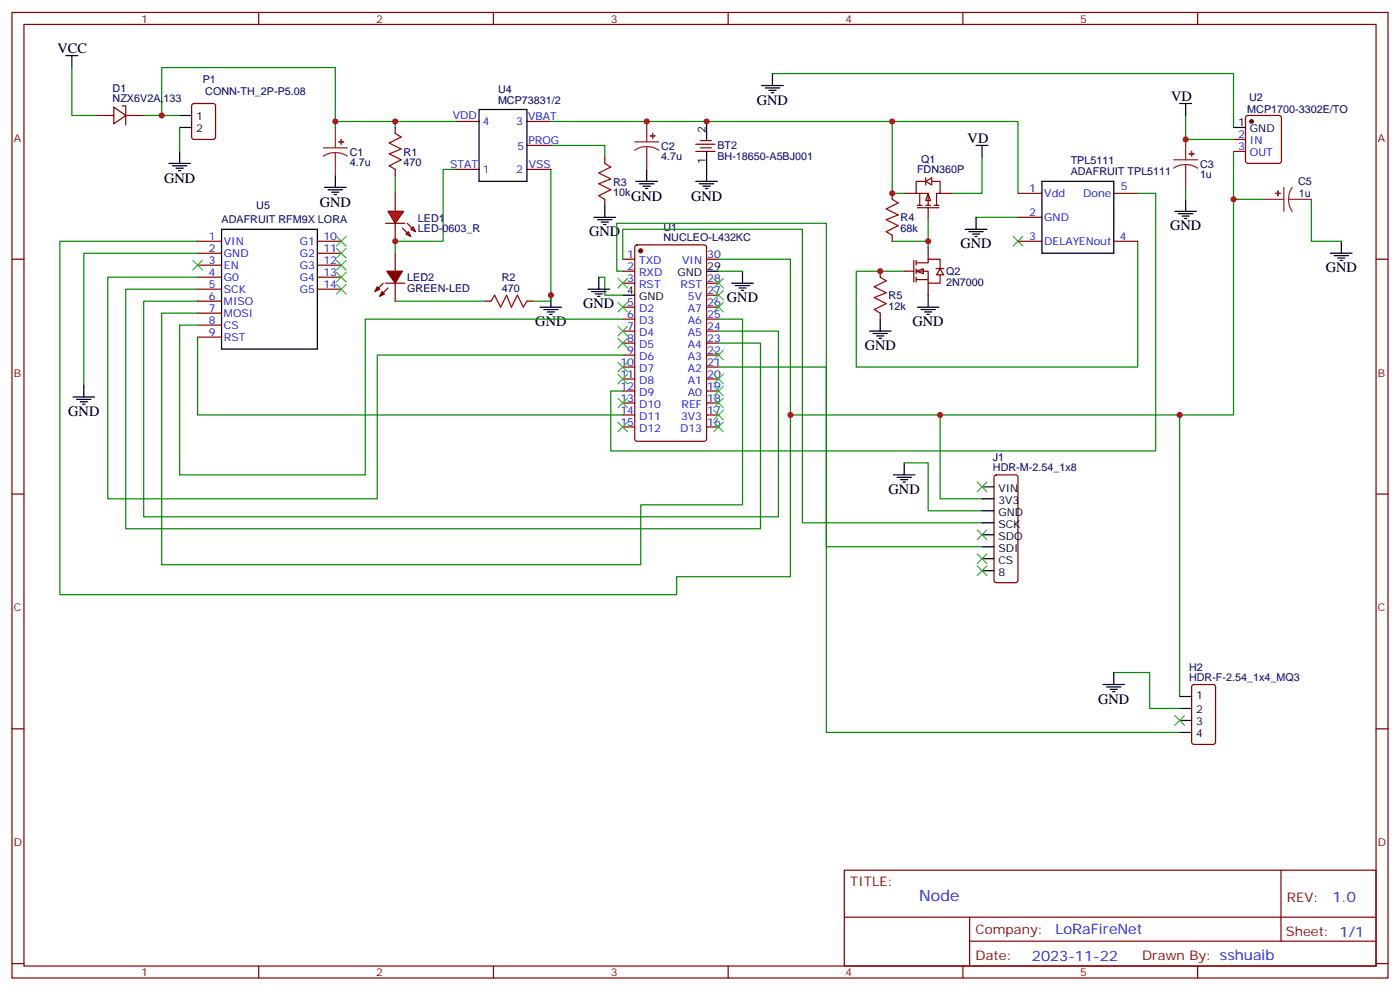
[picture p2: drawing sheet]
<svg xmlns="http://www.w3.org/2000/svg" width="412mm" height="292mm" viewBox="0 0 412 292" stroke-linecap="round" stroke-linejoin="round" font-family="sans-serif">
<g fill="none" stroke="#870000" stroke-width=".35">
<path d="M3.5 3.7h405.4v284.3h-405.4zM7.1 7.2h398.2v277.3h-398.2zM76.2 3.7v3.5M145.3 3.7v3.5M214.5 3.7v3.5M283.6 3.7v3.5M352.8 3.7v3.5M367.1 34.2l.5-.2h9.2l.5 .2 .2 .5v12.7l-.3 .5-.4 .2h-9.2l-.5-.2-.2-.5v-12.7zM178.2 46.4v1.7M178.2 58.7v1.8M363.4 41.1h3.5M363.4 44.6h3.5"/>
<path d="M3.5 76.3h3.6M116.4 74.6v5.3M183.4 76.3h3.6M183.4 79.9h3.6M187.2 72.3l.5-.2h19.7l.7 .4v56.8l-.4 .6-20 .1-.7-.5v-56.7zM208.1 76.3h3.6M405.3 76.3h3.6M116.4 83.4v5.3M142.9 88.7h1.7M155.2 88.7h1.8M183.4 83.4h3.6M183.4 90.5h3.6"/>
<path d="M183.4 94h3.6M183.4 97.5h3.6M208.1 83.4h3.6M208.1 90.5h3.6M208.1 94h3.6M208.1 97.5h3.6M208.1 86.9h3.6M183.4 101h3.6M183.4 104.6h3.6M183.4 108.1h3.6M183.4 111.6h3.6M183.4 115.1h3.6"/>
<path d="M183.4 118.7h3.6M208.1 101h3.6M208.1 104.6h3.6M208.1 108.1h3.6M208.1 111.6h3.6M208.1 115.1h3.6M208.1 118.7h3.6M183.4 122.2h3.6M183.4 125.7h3.6M208.1 122.2h3.6M208.1 125.7h3.6M3.5 145.5h3.6"/>
<path d="M405.3 145.5h3.6M3.5 214.6h3.6M405.3 214.6h3.6M248.7 256.3h156.6v28.2h-156.6zM377.3 256.3v20.9M248.7 270.1h156.5M285.6 277.2h119.6M285.6 270.1v14.1M3.5 283.8h3.6M76.2 284.5v3.5M145.3 284.5v3.5M214.5 284.5v3.5"/>
<path d="M283.6 284.5v3.5M352.8 284.5v3.5M405.3 283.8h3.6"/>
</g>
<g fill="#870000" stroke="#870000" stroke-width=".35">
<path d="M112.5 85.9l.7 .7-1.4 .7z"/>
<path d="M111.1 84.5l.7 .7-1.4 .7z"/>
<path d="M114.3 84.8l-1.4 1.4z"/>
<path d="M111.5 84.8l1.4-1.4z"/>
<circle cx="188.7" cy="73.9" r=".53"/>
<circle cx="368.7" cy="35.8" r=".53"/>
</g>
<g fill="none" stroke="#000" stroke-width=".35">
<path d="M224.4 25.2h6.3M225.4 25.9h4.3M226.5 26.6h2.1M227.2 27.3h.7M227.5 21.7v3.5M363.4 37.5h3.5M187.3 53.4h6.4M188.4 54.1h4.2M189.4 54.8h2.2M190.1 55.5h.8M190.5 49.9v3.5M205 53.4h6.3"/>
<path d="M206 54.1h4.3M207.1 54.8h2.1M207.8 55.5h.7M208.1 49.9v3.5M349.2 58.7v3.5M175 64h6.3M176 64.7h4.3M177.1 65.4h2.1M177.8 66.1h.7M178.2 60.5v3.5M208.1 79.9h3.6M346.1 62.2h6.3"/>
<path d="M347.1 62.9h4.3M348.2 63.6h2.1M348.9 64.3h.7M391.9 74.6h6.4M393 75.3h4.2M394.1 76h2.1M394.8 76.7h.7M395.1 71v3.6M159.1 90.5h6.4M160.2 91.2h4.2M161.2 91.9h2.1M161.9 92.6h.7"/>
<path d="M162.3 86.9v3.6M183.4 86.9h3.6"/>
</g>
<path d="M227.5 21.7h135.9v15.8M162.3 42.8h15.9v3.6M162.3 49.9v38.8h-5.3M116.4 88.7h26.5" fill="none" stroke="#008700" stroke-width=".35"/>
<path d="M190.5 35.8v6M187 41.8h7M190.5 43.2l-1.9 .2-1.6 .8M190.5 43.2l1.9 .2 1.6 .8M190.5 43.2v6.7M372.2 58.7h6M378.2 55.2v7M379.6 58.7l.2 1.9 .8 1.6M379.6 58.7h6.7M380.6 55.2l-.8 1.7-.2 1.8" fill="none" stroke="#8c2424" stroke-width=".35"/>
<g fill="#8c2424" stroke="#8c2424" stroke-width=".35">
<path d="M376.4 56.2v1.4z"/>
<path d="M375.7 56.9l1.4 .1z"/>
<path d="M191.6 40h1.4z"/>
<path d="M192.2 39.3l.1 1.4z"/>
</g>
<path d="M178.2 48.1l1.7 1.1-3.5 1.7 3.5 1.8-3.5 1.4 3.5 1.8-3.5 1.7 1.8 1.1M144.6 88.7l1.1-1.8 1.8 3.6 1.7-3.6 1.4 3.6 1.8-3.6 1.8 3.6 1-1.8" fill="none" stroke="#a10000" stroke-width=".35"/>
<path d="M113.6 83.4h5.6z" fill="#f00" stroke="#870000" stroke-width=".35"/>
<path d="M113.9 79.9h4.6l-2.1 3.5z" fill="#870000" stroke="#870000" stroke-width=".35"/>
<path d="M116.4 51.6v5.3M134.1 49.9h-3.6v21.1h-14.1v3.6" fill="none" stroke="#008700" stroke-width=".35"/>
<g fill="#f00" stroke="#870000" stroke-width=".35">
<path d="M114.3 62.2h4.6l-2.5 3.6z"/>
<path d="M113.6 65.8h5.6z"/>
</g>
<g fill="#870000" stroke="#870000" stroke-width=".35">
<path d="M119.9 65.8l1.5 1.4z"/>
<path d="M118.5 67.2l1.4 1.4z"/>
</g>
<g fill="#f00" stroke="#870000" stroke-width=".35">
<path d="M121.7 66.8l.7 1.4-1.4-.7z"/>
<path d="M119.6 68.9l.7-.7 .7 1.4z"/>
</g>
<g fill="none" stroke="#870000" stroke-width=".35">
<path d="M56.7 30.7l.4-.2h5.7l.6 .4 .1 9.5-.5 .6-5.9 .1-.6-.5-.1-9.4zM116.4 37.5v1.8M134.1 35.8h7M155.2 35.8h7.1M116.4 49.9v1.7M116.4 56.9v5.3M134.1 49.9h7M155.2 49.9h7.1M155.2 42.8h7.1M205 44.6h5.6M205 42.5h5.6M206.4 43.5h3.1"/>
<path d="M206.4 41.4h3.1M262.8 56.9v1.8M299.9 56.9h7M328.1 56.9h7M58.2 71h7.1M58.2 74.6h7.1M58.2 78.1h7.1M93.5 71h7M93.5 74.6h7M93.5 78.1h7M116.4 65.8v5.2M259.3 79.9v1.7"/>
<path d="M262.8 69.3v1.7M299.9 71h7M299.9 64h7M328.1 71h7M58.2 81.6h7.1M58.2 85.2h7.1M58.2 88.7h7.1M58.2 92.2h7.1M58.2 95.7h7.1M58.2 99.3h7.1M93.5 81.6h7M93.5 85.2h7"/>
<path d="M259.3 92.2v1.8M351.2 201.8l.5-.2h5.7l.6 .4 .1 16.5-.5 .7h-5.9l-.6-.4-.1-16.5z"/>
</g>
<path d="M116.4 39.3l1.8 1.1-3.5 1.7 3.5 1.8-3.5 1.4 3.5 1.8-3.5 1.7 1.7 1.1M262.8 58.7l1.8 1.1-3.5 1.7 3.5 1.8-3.5 1.4 3.5 1.8-3.5 1.7 1.7 1.1M259.3 81.6l1.8 1.1-3.6 1.8 3.6 1.7-3.6 1.4 3.6 1.8-3.6 1.8 1.8 1" fill="none" stroke="#a10000" stroke-width=".35"/>
<g fill="none" stroke="#000" stroke-width=".35">
<path d="M19.4 16.4h3.5M21.2 16.4v3.5M52.9 34h3.5M52.9 37.5h3.5M141.1 32.2h14.1v21.2h-14.1zM208.1 35.8v5.3M49.7 48.1h6.4M50.8 48.8h4.2M51.9 49.5h2.1M52.6 50.2h.7M52.9 44.6v3.5M95.6 55.2h6.4"/>
<path d="M96.7 55.9h4.2M97.7 56.6h2.1M98.4 57.3h.7M98.8 51.6v3.6M208.1 44.6v5.3M287.5 42.8h3.5M289.3 42.8v3.6M306.9 53.4h21.2v21.2h-21.2zM65.3 67.5h28.2v35.3h-28.2zM218.7 79.9v3.5M284.3 67.5h6.4M285.4 68.2h4.2"/>
<path d="M286.5 68.9h2.1M287.2 69.6h.7M287.5 64v3.5M215.5 83.4h6.4M216.6 84.1h4.2M217.7 84.8h2.1M218.4 85.5h.7M256.1 97.5h6.4M257.2 98.2h4.2M258.2 98.9h2.1M258.9 99.6h.7M259.3 94v3.5"/>
<path d="M21.5 116.9h6.4M22.6 117.6h4.2M23.6 118.3h2.2M24.3 119h.7M24.7 113.4v3.5M263.2 139.8h6.3M266.3 136.3v3.5M264.2 140.5h4.3M265.3 141.3h2.1M266 142h.7M347.5 205.1h3.5M347.5 208.6h3.5"/>
<path d="M347.5 212.2h3.5M347.5 215.7h3.5"/>
</g>
<path d="M98.8 37.5v6M95.2 43.5h7.1M98.8 44.9l-1.9 .3-1.7 .8M98.8 44.9l1.8 .3 1.7 .8M98.8 44.9v6.7" fill="none" stroke="#8c2424" stroke-width=".35"/>
<g fill="#8c2424" stroke="#8c2424" stroke-width=".35">
<path d="M99.8 41.8h1.4z"/>
<path d="M100.5 41.1v1.4z"/>
</g>
<g fill="none" stroke="#008700" stroke-width=".35">
<path d="M47.6 34v-14.1h51.2v17.6M52.9 37.5v7.1M116.4 35.8v1.7M289.3 46.4v10.5h-8.8M349.2 55.2v3.5M363.4 44.6v77.6h-130.6v47.6h-33.5v5.3h-181.7v-104.1h40.6M363.4 58.7h8.8M386.3 58.7v12.3h8.8M58.2 74.6h-33.5v38.8M262.8 71h10.6M273.4 64v8.8M287.5 64h12.4"/>
<path d="M335.1 71v37.1h-82.9v-28.2h14.1M58.2 85.2h-21.2v70.5h187v-54.7h-12.3M58.2 88.7h-15.9v63.5h187v-54.7h-17.6M58.2 92.2h-10.6v74.1h141.1v-17.6h30v-54.7h-7M58.2 81.6h-26.5v65.3h79.4v-42.3h72.3M183.4 94h-75.8v45.8h-54.7v-44.1h5.3"/>
</g>
<g fill="none" stroke="#3c3" stroke-width=".35">
<path d="M56.8 76.7l2.8 2.8M59.6 76.7l-2.8 2.8M99.1 73.2l2.9 2.8M99.1 76.7l2.9 2.8M102 73.2l-2.9 2.8M102 76.7l-2.9 2.8M298.4 69.6l2.9 2.9M301.3 69.6l-2.9 2.9M99.1 80.2l2.9 2.8M102 80.2l-2.9 2.8M182 82l2.9 2.8M184.9 82l-2.9 2.8"/>
<path d="M210.3 82l2.8 2.8M210.3 85.5l2.8 2.8M210.3 89l2.8 2.9M213.1 82l-2.8 2.8M213.1 85.5l-2.8 2.8M213.1 89l-2.8 2.9M182 117.3l2.9 2.8M182 110.2l2.9 2.8M182 106.7l2.9 2.8M184.9 110.2l-2.9 2.8M184.9 117.3l-2.9 2.8M184.9 106.7l-2.9 2.8"/>
<path d="M210.3 103.2l2.8 2.8M210.3 113.7l2.8 2.9M210.3 117.3l2.8 2.8M213.1 103.2l-2.8 2.8M213.1 113.7l-2.8 2.9M213.1 117.3l-2.8 2.8M182 124.3l2.9 2.8M184.9 124.3l-2.9 2.8M210.3 124.3l2.8 2.8M213.1 124.3l-2.8 2.8M346.1 210.7l2.8 2.9M348.9 210.7l-2.8 2.9"/>
</g>
<path d="M273.4 56.9l.7 2.2h-1.4z" fill="#fff" stroke="#870000" stroke-width=".35"/>
<g fill="none" stroke="#870000" stroke-width=".35">
<path d="M266.3 56.9h3.6M269.9 56.9h3.5v3.6M270.9 56.9v3.6M272.7 53.4l1.8-1v2.1zM272.7 53.4h-2.8v3.5M272.7 52.4v2.1M274.5 53.4h2.4v3.5h-1v3.6M276.9 56.9h3.6M270.2 61.2h6.4M270.2 60.5h1.4M272.7 60.5h1.4M273.4 61.2v2.8"/>
<path d="M275.2 60.5h1.4"/>
</g>
<path d="M269.9 79.9l2.1-.7v1.4z" fill="#fff" stroke="#870000" stroke-width=".35"/>
<g fill="none" stroke="#870000" stroke-width=".35">
<path d="M28.2 34h5.3M33.5 31.5l3.5 2.5-3.5 2.5zM36 31.2h1v5.6M37 34h5.3M266.3 79.9h2.9M269.2 76.7v6.3M269.9 77.4h3.5v-1.1h3.5v2.9M269.9 79.9h3.5v3.5h3.5v-2.5M269.9 76.7v1.4M269.9 79.2v1.4M273.4 72.8v3.5M275.8 79.1h2.2"/>
<path d="M276.9 79.2l1.1 1.7h-2.1zM269.9 82.3h3.5M269.9 81.6v1.4M273.4 83.4v3.5M293 140l.5-.2h5.7l.5 .2 .2 .5v30.4l-.3 .5-.4 .2h-5.7l-.5-.2-.2-.5v-30.4z"/>
</g>
<g fill="none" stroke="#000" stroke-width=".35">
<path d="M347.5 30.5h3.5M349.2 30.5v3.5M173.2 85.2h6.4M174.3 85.9h4.2M175.3 86.6h2.1M176 87.3h.7M176.4 81.6v3.6M270.2 90.5h6.4M271.3 91.2h4.2M272.3 91.9h2.2M273 92.6h.8M273.4 86.9v3.6"/>
<path d="M289.3 143.4h3.5M289.3 146.9h3.5M289.3 150.4h3.5M289.3 154h3.5M289.3 157.5h3.5M289.3 161h3.5M289.3 164.5h3.5M289.3 168.1h3.5M328.1 198v3.6M324.9 201.6h6.4M326 202.3h4.2M327 203h2.1"/>
<path d="M327.7 203.7h.7"/>
</g>
<g fill="none" stroke="#008700" stroke-width=".35">
<path d="M21.2 19.9v14.1h7M42.3 34h10.6M98.8 35.8h35.3M162.3 35.8h137.6v21.1M262.8 35.8v21.1h3.5M349.2 34v7.1h14.2M335.1 56.9h5.3v75.9h-160.5v-17.7h3.5M183.4 76.3v-8.8h53v86.5h52.9M183.4 79.9h-1.7v-14.1h61.7v95.2h45.9M211.7 76.3h21.1v45.9M211.7 79.9h7M58.2 99.3v22.9h125.2"/>
<path d="M176.4 81.6h1.8v5.3h5.2M211.7 108.1h31.7v107.6h104.1M266.3 136.3h7.1v14.1h15.9M276.9 122.2v24.7h12.4M347.5 122.2v82.9M328.1 198h10.6v10.6h8.8"/>
</g>
<g fill="none" stroke="#3c3" stroke-width=".35">
<path d="M99.1 69.6l2.9 2.9M102 69.6l-2.9 2.9M99.1 83.7l2.9 2.9M102 83.7l-2.9 2.9M182 96.1l2.9 2.8M182 99.6l2.9 2.8M182 89l2.9 2.9M184.9 96.1l-2.9 2.8M184.9 99.6l-2.9 2.8M184.9 89l-2.9 2.9M210.3 110.2l2.8 2.8M213.1 110.2l-2.8 2.8"/>
<path d="M210.3 120.8l2.8 2.8M213.1 120.8l-2.8 2.8M287.9 142l2.8 2.8M287.9 156.1l2.8 2.8M290.7 142l-2.8 2.8M290.7 156.1l-2.8 2.8M287.9 166.7l2.8 2.8M287.9 163.1l2.8 2.8M290.7 166.7l-2.8 2.8M290.7 163.1l-2.8 2.8"/>
</g>
<path d="M345.7 47.1h7.1M349.2 48.5l-1.8 .2-1.7 .8M349.2 48.5l1.9 .2 1.7 .8M349.2 41.1v6M349.2 48.5v6.7" fill="none" stroke="#8c2424" stroke-width=".35"/>
<g fill="#8c2424" stroke="#8c2424" stroke-width=".35">
<path d="M350.3 45.3h1.4z"/>
<path d="M351 44.6v1.4z"/>
</g>
<g fill="#c00">
<circle cx="162.3" cy="86.9" r=".88"/>
<circle cx="116.4" cy="71" r=".88"/>
<circle cx="259.3" cy="79.9" r=".88"/>
<circle cx="273.4" cy="71" r=".88"/>
<circle cx="262.8" cy="56.9" r=".88"/>
<circle cx="262.8" cy="35.8" r=".88"/>
<circle cx="190.5" cy="35.8" r=".88"/>
<circle cx="47.6" cy="34" r=".88"/>
<circle cx="98.8" cy="35.8" r=".88"/>
<circle cx="116.4" cy="35.8" r=".88"/>
<circle cx="349.3" cy="41.1" r=".88"/>
<circle cx="363.4" cy="58.7" r=".88"/>
<circle cx="276.9" cy="122.2" r=".88"/>
<circle cx="232.8" cy="122.2" r=".88"/>
<circle cx="208.1" cy="35.8" r=".88"/>
<circle cx="347.5" cy="122.2" r=".88"/>
</g>
<text font-size="4.6" fill="#00f" x="270.8" y="265.3">Node</text>
<g font-size="4.2">
<text x="16.9" y="15.7">VCC</text>
<text x="345" y="29.8">VD</text>
<text x="223" y="30.8">GND</text>
<text x="285" y="42.1">VD</text>
<text x="48.3" y="53.8">GND</text>
<text x="185.9" y="59.1">GND</text>
<text x="203.6" y="59.1">GND</text>
<text x="94.2" y="60.8">GND</text>
<text x="173.6" y="69.6">GND</text>
<text x="344.7" y="67.9">GND</text>
<text x="282.9" y="73.2">GND</text>
<text x="390.5" y="80.2">GND</text>
<text x="214.1" y="89">GND</text>
<text x="171.8" y="90.8">GND</text>
<text x="157.7" y="96.1">GND</text>
<text x="268.8" y="96.1">GND</text>
<text x="254.7" y="103.2">GND</text>
<text x="20.1" y="122.6">GND</text>
<text x="261.8" y="145.5">GND</text>
<text x="323.5" y="207.2">GND</text>
</g>
<g font-size="4.2" fill="#00f">
<text x="392.5" y="265.5">1.0</text>
<text x="310.9" y="275.1">LoRaFireNet</text>
<text x="304" y="282.9">2023-11-22</text>
</g>
<g font-size="3.9" fill="#800">
<text x="250.5" y="260.8">TITLE:</text>
<text x="379.1" y="265.5">REV:</text>
<text x="287.4" y="275">Company:</text>
<text x="378.7" y="275.7">Sheet: 1/1</text>
<text x="287.4" y="282.7">Date:</text>
<text x="336.4" y="282.8">Drawn By: sshuaib</text>
</g>
<g font-size="3.2" fill="#800">
<text x="41.6" y="6.7">1</text>
<text x="110.8" y="6.7">2</text>
<text x="179.9" y="6.7">3</text>
<text x="249.1" y="6.7">4</text>
<text x="318.2" y="6.7">5</text>
<text x="4.1" y="41.8">A</text>
<text x="405.9" y="41.8">A</text>
<text x="4.1" y="110.9">B</text>
<text x="405.9" y="110.9">B</text>
<text x="4.1" y="180.1">C</text>
<text x="405.9" y="180.1">C</text>
<text x="4.1" y="249.2">D</text>
<text x="405.9" y="249.2">D</text>
<text x="41.6" y="287.5">1</text>
<text x="110.8" y="287.5">2</text>
<text x="179.9" y="287.5">3</text>
<text x="249.1" y="287.5">4</text>
<text x="318.2" y="287.5">5</text>
</g>
<g font-size="3.2" fill="#000080">
<text x="33.2" y="27.1">D1</text>
<text x="59.7" y="24.6">P1</text>
<text x="60.5" y="28.1">CONN-TH_2P-P5.08</text>
<text x="146.7" y="27.5">U4</text>
<text x="367.9" y="29.8">U2</text>
<text x="33.2" y="30.1">NZX6V2A,133</text>
<text x="146.7" y="30.6">MCP73831/2</text>
<text x="367.4" y="33.4">MCP1700-3302E/TO</text>
<text x="103" y="45.8">C1</text>
<text x="118.9" y="45.8">R1</text>
<text x="194.7" y="47.2">4.7u</text>
<text x="194.7" y="44.1">C2</text>
<text x="211.3" y="47.2">BH-18650-A5BJ001</text>
<text x="211.3" y="44">BT2</text>
<text x="103" y="48.9">4.7u</text>
<text x="118.9" y="48.9">470</text>
<text x="270.1" y="51.1">FDN360P</text>
<text x="271.4" y="48.1">Q1</text>
<text x="315.4" y="51.5">ADAFRUIT TPL5111</text>
<text x="315.4" y="48.3">TPL5111</text>
<text x="353.5" y="52.4">1u</text>
<text x="353.5" y="49.3">C3</text>
<text x="180.6" y="57.8">10k</text>
<text x="180.6" y="54.7">R3</text>
<text x="382.4" y="54.6">C5</text>
<text x="382.6" y="58.1">1u</text>
<text x="65.3" y="65.8">ADAFRUIT RFM9X LORA</text>
<text x="75.5" y="61.6">U5</text>
<text x="123.1" y="65.2">LED1</text>
<text x="265.3" y="65.2">R4</text>
<text x="123.1" y="68.3">LED-0603_R</text>
<text x="195.5" y="71">NUCLEO-L432KC</text>
<text x="195.5" y="68">U1</text>
<text x="265.3" y="68.3">68k</text>
<text x="119.9" y="82.9">LED2</text>
<text x="147.8" y="82.8">R2</text>
<text x="278.7" y="81">Q2</text>
<text x="119.9" y="86">GREEN-LED</text>
<text x="147.8" y="85.9">470</text>
<text x="261.8" y="88.1">R5</text>
<text x="278.7" y="84.2">2N7000</text>
<text x="261.8" y="91.2">12k</text>
<text x="292.5" y="135.7">J1</text>
<text x="292.5" y="138.8">HDR-M-2.54_1x8</text>
<text x="350.2" y="197.5">H2</text>
<text x="350.2" y="200.5">HDR-F-2.54_1x4_MQ3</text>
</g>
<g font-size="3.2">
<text x="57.7" y="35.4">1</text>
<text x="57.7" y="38.9">2</text>
<text x="207.8" y="39.3" transform="rotate(-90 207.8 39.3)">2</text>
<text x="364.7" y="37.2">1</text>
<text x="368.2" y="38.9">GND</text>
<text x="207.8" y="48.4" transform="rotate(-90 207.8 48.4)">1</text>
<text x="199.6" y="81.3">GND</text>
<text x="208.3" y="79.5">29</text>
<text x="184.8" y="86.6">4</text>
<text x="188.3" y="88.3">GND</text>
<text x="294.1" y="144.8">VIN</text>
<text x="294.1" y="148.3">3V3</text>
<text x="294.1" y="151.8">GND</text>
<text x="294.1" y="155.4">SCK</text>
<text x="294.1" y="158.9">SDO</text>
<text x="294.1" y="162.4">SDI</text>
<text x="294.1" y="165.9">CS</text>
<text x="294.1" y="169.5">8</text>
<text x="352.3" y="205.8">1</text>
<text x="352.3" y="210">2</text>
<text x="352.3" y="213.6">3</text>
<text x="352.3" y="217.1">4</text>
</g>
<g font-size="3.2" fill="#00f">
<text x="133.3" y="35.1">VDD</text>
<text x="155.6" y="35.4">VBAT</text>
<text x="142.3" y="36.8">4</text>
<text x="152" y="36.8">3</text>
<text x="364.7" y="40.7">2</text>
<text x="152.4" y="44.2">5</text>
<text x="155.7" y="42.5">PROG</text>
<text x="364.7" y="44.2">3</text>
<text x="368.2" y="42.5">IN</text>
<text x="368.2" y="46">OUT</text>
<text x="132.6" y="49.5">STAT</text>
<text x="142.3" y="50.9">1</text>
<text x="152" y="50.9">2</text>
<text x="155.8" y="49.5">VSS</text>
<text x="303.1" y="56.6">1</text>
<text x="307.6" y="58">Vdd</text>
<text x="319.1" y="58">Done</text>
<text x="330.2" y="55.9">5</text>
<text x="303.1" y="63.6">2</text>
<text x="307.6" y="65.1">GND</text>
<text x="61.5" y="70.7">1</text>
<text x="95.2" y="70.7">10</text>
<text x="303.1" y="70.7">3</text>
<text x="329.8" y="70.7">4</text>
<text x="61.5" y="74.2">2</text>
<text x="61.5" y="77.8">3</text>
<text x="66" y="72.1">VIN</text>
<text x="66" y="75.6">GND</text>
<text x="88.3" y="72.1">G1</text>
<text x="88.3" y="75.6">G2</text>
<text x="95.2" y="74.2">11</text>
<text x="95.2" y="77.8">12</text>
<text x="184.8" y="76">1</text>
<text x="188.3" y="77.8">TXD</text>
<text x="201" y="77.8">VIN</text>
<text x="208.3" y="76">30</text>
<text x="307.6" y="72.1">DELAYENout</text>
<text x="61.5" y="81.3">4</text>
<text x="66" y="79.2">EN</text>
<text x="66" y="82.7">G0</text>
<text x="88.3" y="79.2">G3</text>
<text x="88.3" y="82.7">G4</text>
<text x="95.2" y="81.3">13</text>
<text x="184.8" y="79.5">2</text>
<text x="184.8" y="83">3</text>
<text x="188.3" y="81.3">RXD</text>
<text x="208.3" y="83">28</text>
<text x="61.5" y="84.8">5</text>
<text x="61.5" y="88.3">6</text>
<text x="66" y="86.2">SCK</text>
<text x="66" y="89.7">MISO</text>
<text x="88.3" y="86.2">G5</text>
<text x="95.2" y="84.8">14</text>
<text x="188.3" y="84.8">RST</text>
<text x="200.5" y="84.8">RST</text>
<text x="202.6" y="88.3">5V</text>
<text x="208.3" y="86.6">27</text>
<text x="61.5" y="91.9">7</text>
<text x="61.5" y="95.4">8</text>
<text x="66" y="93.3">MOSI</text>
<text x="184.8" y="90.1">5</text>
<text x="184.8" y="93.6">6</text>
<text x="188.3" y="91.9">D2</text>
<text x="188.3" y="95.4">D3</text>
<text x="202.6" y="95.4">A6</text>
<text x="202.6" y="91.9">A7</text>
<text x="208.3" y="93.6">25</text>
<text x="208.3" y="90.1">26</text>
<text x="61.5" y="98.9">9</text>
<text x="66" y="96.8">CS</text>
<text x="66" y="100.3">RST</text>
<text x="184.8" y="97.2">7</text>
<text x="184.8" y="100.7">8</text>
<text x="188.3" y="98.9">D4</text>
<text x="202.6" y="98.9">A5</text>
<text x="208.3" y="100.7">23</text>
<text x="208.3" y="97.2">24</text>
<text x="182.8" y="107.7">10</text>
<text x="184.8" y="104.2">9</text>
<text x="188.3" y="102.4">D5</text>
<text x="188.3" y="106">D6</text>
<text x="202.6" y="106">A3</text>
<text x="202.6" y="102.4">A4</text>
<text x="208.3" y="107.7">21</text>
<text x="208.3" y="104.2">22</text>
<text x="182.8" y="111.3">11</text>
<text x="188.3" y="109.5">D7</text>
<text x="188.3" y="113">D8</text>
<text x="202.6" y="113">A1</text>
<text x="202.6" y="109.5">A2</text>
<text x="208.3" y="111.3">20</text>
<text x="182.8" y="114.8">12</text>
<text x="182.8" y="118.3">13</text>
<text x="188.3" y="116.6">D9</text>
<text x="202.6" y="116.6">A0</text>
<text x="208.3" y="118.3">18</text>
<text x="208.3" y="114.8">19</text>
<text x="182.8" y="121.8">14</text>
<text x="182.8" y="125.4">15</text>
<text x="188.3" y="120.1">D10</text>
<text x="188.3" y="123.6">D11</text>
<text x="200.6" y="123.6">3V3</text>
<text x="200.8" y="120.1">REF</text>
<text x="208.3" y="125.4">16</text>
<text x="208.3" y="121.8">17</text>
<text x="188.3" y="127.1">D12</text>
<text x="200.4" y="127.1">D13</text>
</g>
</svg>
